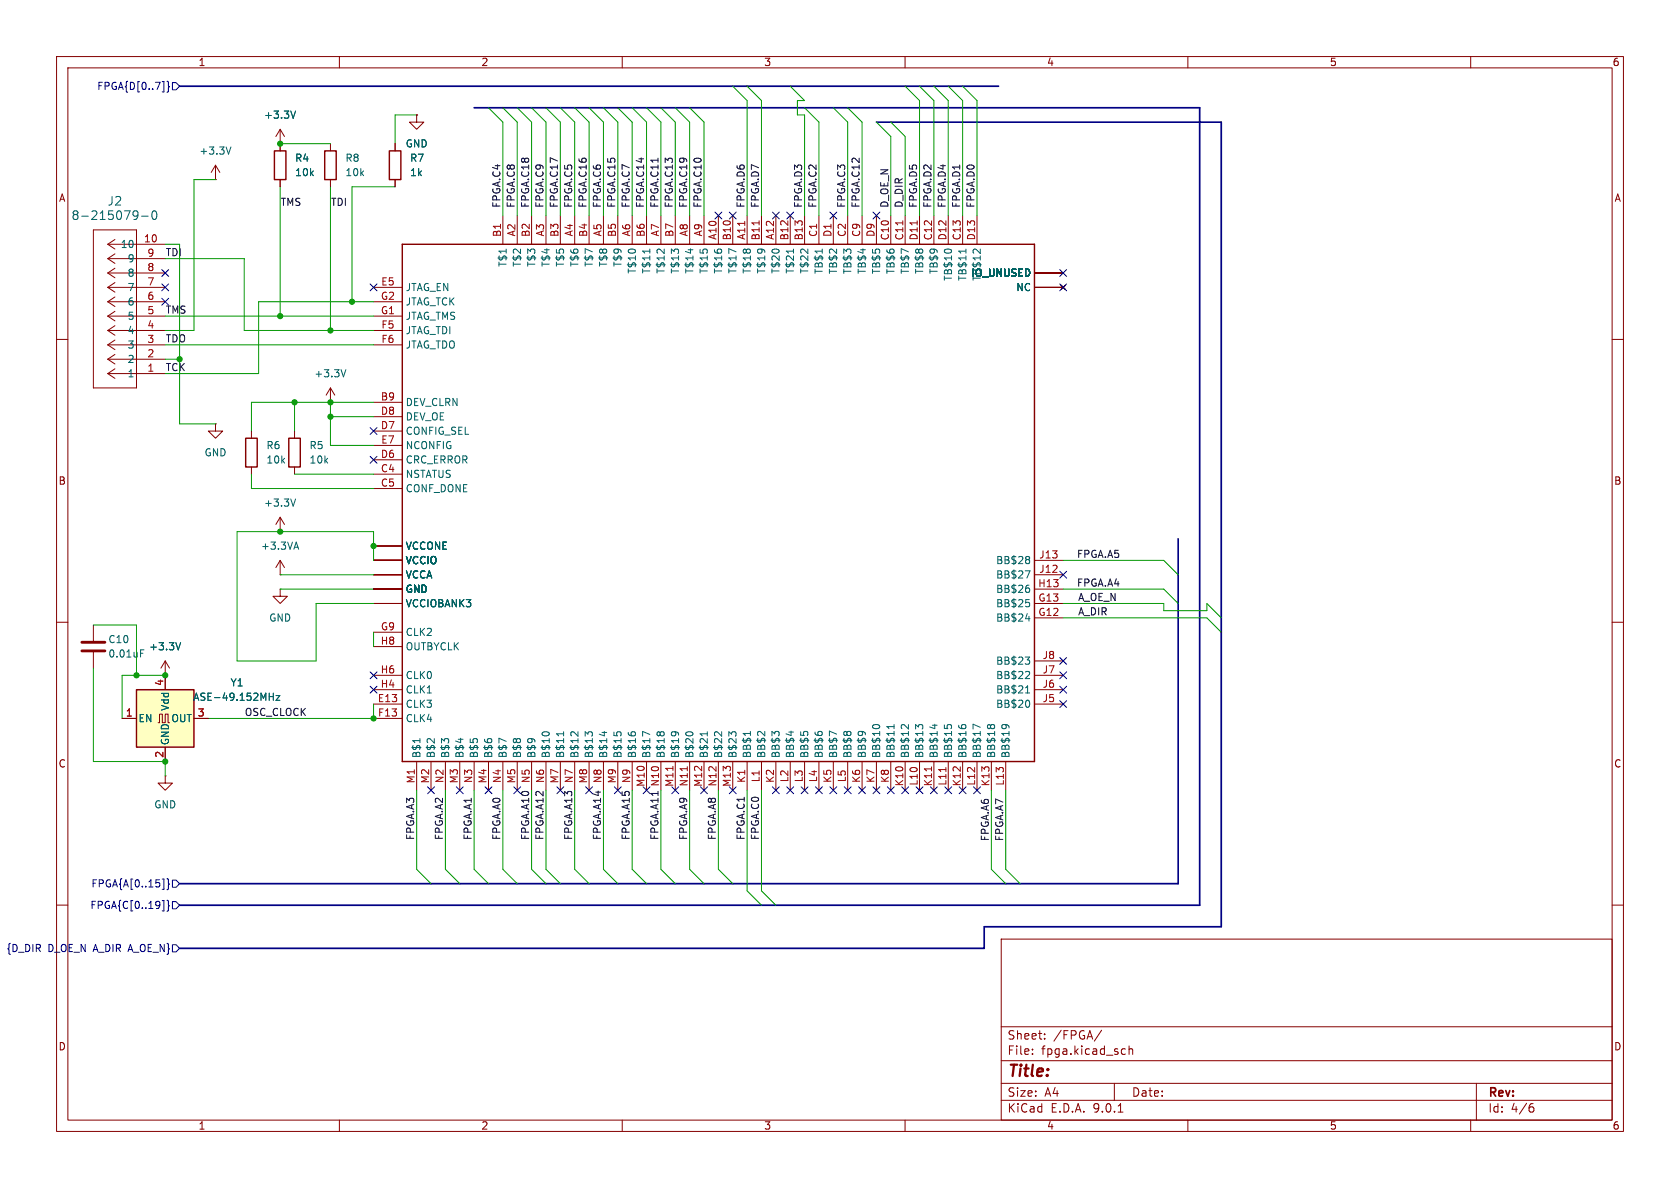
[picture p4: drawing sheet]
<svg xmlns="http://www.w3.org/2000/svg" width="297mm" height="210mm" viewBox="0 0 297 210" stroke-linecap="round" stroke-linejoin="round" font-family="sans-serif">
<g fill="none" stroke="#840000" stroke-width=".18">
<path d="M10 10h277v190h-277zM12 12h273v186h-273zM60 10v2M110 10v2M160 10v2M210 10v2M260 10v2M49.5 25.4h.1M49.5 22.9l-.7 1.2M49.5 22.9l.8 1.2M49.5 22.9v3.8M49.5 31.8v1.2"/>
<path d="M58.4 25.4v1.3M58.4 31.8v1.2M10 60h2M285 60h2M10 110h2M285 110h2M10 160h2M177 166h108v32h-108zM285 160h2M60 198v2M110 198v2M160 198v2"/>
<path d="M177 194.5h108M177 191.5h108M177 187.5h108M177 181.5h108M182.5 186.3v.1M182.5 185.5v.1M184.7 183.6v.1M184.7 182.8v.1M194.7 182.1l-1.2 2M197 191.5v3M197.7 196.6h.8M198.5 185.4l.5 .1"/>
<path d="M199 186.3l-.5 .1M199.6 185.5l.2-.1 .4 .1v.9M199.6 184.9v1.5M210 198v2M260 198v2M261 191.5v6.5M270.6 195.7h.4l.2 .3-.1 .5-.5 .1M271 195.1l-.4 .1"/>
</g>
<path d="M52.3 19.6l-.5 1.3" fill="none" stroke="#006464" stroke-width=".18"/>
<path d="M48.5 26.7h2v5.1h-2zM57.4 26.7h2v5.1h-2z" fill="none" stroke="#840000" stroke-width=".25"/>
<path d="M24.1 121.9h10.2v10.2h-10.2z" fill="#ffffc2"/>
<path d="M68.8 26.7h2.1v5.1h-2.1zM71.1 43.2h111.8v91.4h-111.8zM43.4 77.5h2.1v5.1h-2.1zM51.1 77.5h2v5.1h-2zM24.1 121.9h10.2v10.2h-10.2z" fill="none" stroke="#840000" stroke-width=".25"/>
<g fill="none" stroke="#840000" stroke-width=".18">
<path d="M38.1 31.8h.1M38.1 29.2l-.8 1.3M38.1 29.2l.8 1.3M38.1 29.2v2.6M49.5 25.4h.1M49.5 25.4v1.3M49.5 31.8v1.2M69.8 25.4v1.3M69.8 31.8v1.2M73.7 20.3v1.3h1.2l-1.2 1.3-1.3-1.3h1.3M73.7 20.3h.1M88.9 38.1v5.1"/>
<path d="M91.4 38.1v5.1M94 38.1v5.1M96.5 38.1v5.1M99.1 38.1v5.1M101.6 38.1v5.1M104.1 38.1v5.1M106.7 38.1v5.1M109.2 38.1v5.1M111.8 38.1v5.1M114.3 38.1v5.1M116.8 38.1v5.1M119.4 38.1v5.1"/>
<path d="M121.9 38.1v5.1M124.5 38.1v5.1M127 38.1v5.1M129.5 38.1v5.1M132.1 38.1v5.1M134.6 38.1v5.1M137.2 38.1v5.1M139.7 38.1v5.1M142.2 38.1v5.1M144.8 38.1v5.1M147.3 38.1v5.1M149.9 38.1v5.1"/>
<path d="M152.4 38.1v5.1M154.9 38.1v5.1M157.5 38.1v5.1M160 38.1v5.1M162.6 38.1v5.1M165.1 38.1v5.1M167.6 38.1v5.1M170.2 38.1v5.1M172.7 38.1v5.1M16.5 40.6h7.6v28h-7.6zM19 50.8h10.2M19 53.3h10.2"/>
<path d="M19 55.9h10.2M19 58.4h10.2M19 48.3h10.2M19 58.4l1.3 .9M19 55.9l1.3 .8M19 53.3l1.3 .9M19 50.8l1.3 .8M19 48.3l1.3 .8M19 45.7h10.2M19 45.7l1.3 .9M19 43.2h10.2M19 43.2l1.3 .8"/>
<path d="M20.3 57.6l-1.3 .8M20.3 55l-1.3 .9M20.3 52.5l-1.3 .8M20.3 50l-1.3 .8M20.3 47.4l-1.3 .9M20.3 44.9l-1.3 .8M20.3 42.3l-1.3 .9M66 50.8h5.1M66 53.3h5.1M66 55.9h5.1M66 58.4h5.1M182.9 50.8h5.1"/>
<path d="M182.9 48.3h5.1M187.6 50.4l.7 .8M188.3 50.4l-.7 .8M19 61h10.2M19 66h10.2M19 66l1.3 .9M19 63.5h10.2M19 63.5l1.3 .8M19 61l1.3 .8M20.3 65.2l-1.3 .8M20.3 62.7l-1.3 .8M20.3 60.1l-1.3 .9"/>
<path d="M38.1 74.9v1.3h1.3l-1.3 1.3-1.3-1.3h1.3M38.1 74.9h.1M44.4 76.2v1.3M52.1 76.2v1.3M58.4 71.1h.1M58.4 68.6l-.7 1.3M58.4 68.6l.8 1.3M58.4 68.6v2.5M66 61h5.1M66 71.1h5.1M66 73.7h5.1M66 76.2h5.1"/>
<path d="M66 78.7h5.1M44.4 82.6v1.2M49.5 94h.1M49.5 91.4l-.7 1.3M49.5 91.4l.8 1.3M49.5 91.4v2.6M49.5 99.1v2.5M49.5 99.1l-.7 1.2M49.5 99.1l.8 1.2M52.1 82.6v1.2M66 81.3h5.1M66 83.8h5.1"/>
<path d="M66 86.4h5.1M66 96.5h5.1M66 99.1h5.1M182.9 99.1h5.1M16.5 110.5v2.8M16.5 115.3v2.8M29.2 119.4h.1M29.2 116.8v5.1M29.2 116.8l-.8 1.3M29.2 116.8l.8 1.3M49.5 104.1v1.3h1.3l-1.3 1.3-1.2-1.3h1.2M49.5 104.1h.1"/>
<path d="M49.5 101.6h.1M66 101.6h5.1M66 104.1h5.1M66 106.7h5.1M66 111.8h5.1M66 114.3h5.1M66 119.4h5.1M182.9 101.6h5.1M182.9 104.1h5.1M182.9 106.7h5.1M182.9 119.4h5.1M182.9 109.2h5.1"/>
<path d="M182.9 116.8h5.1M21.6 127h2.5M27.9 127.8h.3v-1.6h.5v1.6h.5v-1.6h.5v1.6h.3M29.2 137.2v1.2h1.3l-1.3 1.3-1.3-1.3h1.3M29.2 137.2h.1M29.2 132.1v2.5M34.3 127h2.5M66 127h5.1M66 121.9h5.1M66 124.5h5.1M73.7 134.6v5.1M76.2 134.6v5.1"/>
<path d="M78.7 134.6v5.1M81.3 134.6v5.1M83.8 134.6v5.1M86.4 134.6v5.1M88.9 134.6v5.1M91.4 134.6v5.1M94 134.6v5.1M96.5 134.6v5.1M99.1 134.6v5.1M101.6 134.6v5.1M104.1 134.6v5.1M106.7 134.6v5.1"/>
<path d="M109.2 134.6v5.1M111.8 134.6v5.1M114.3 134.6v5.1M116.8 134.6v5.1M119.4 134.6v5.1M121.9 134.6v5.1M124.5 134.6v5.1M127 134.6v5.1M129.5 134.6v5.1M132.1 134.6v5.1M134.6 134.6v5.1M137.2 134.6v5.1"/>
<path d="M139.7 134.6v5.1M142.2 134.6v5.1M144.8 134.6v5.1M147.3 134.6v5.1M149.9 134.6v5.1M152.4 134.6v5.1M154.9 134.6v5.1M157.5 134.6v5.1M160 134.6v5.1M162.6 134.6v5.1M165.1 134.6v5.1M167.6 134.6v5.1"/>
<path d="M170.2 134.6v5.1M172.7 134.6v5.1M175.3 134.6v5.1M177.8 134.6v5.1M182.9 121.9h5.1M182.9 124.5h5.1"/>
</g>
<g fill="none" stroke="#006464" stroke-width=".18">
<path d="M52.3 19.6l-.5 1.3M23.8 37.3l.5 .1a1.01 1.01 0 0 1-.4 1.4M24.4 37.9l-.3 .3h-.3M25 38.2h1.2M27.1 37.3h.1a.83 .83 0 0 1 .6 .6 .83 .83 0 0 1-.3 .8l-.1 .1a.83 .83 0 0 1-.6-.6 .83 .83 0 0 1 .3-.9zM40.8 26l-.4 1.2M114.9 44v.8M140.3 44v.8M145.4 44v.8M170.8 44v.8M61.1 65.3l-.4 1.3M52.1 96.7h.6"/>
<path d="M52.3 88.2l-.5 1.3M52.4 95.8l.4 1.3M181.8 98.4l.2 .2-.2 .3 .2 .3v.2l-.2 .2M24.8 115.5h.5M24.8 114.9h.7M31.9 113.6l-.4 1.3M181.2 100.9h.9l-.6 1.3M181.2 116.1h.8l-.4 .5M181.3 109.4h.8M181.4 106h.6M181.7 103.4h.2M181.8 103.9l.2 .3v.3l-.2 .2"/>
<path d="M181.8 106.5l.2 .2v.3l-.2 .3M181.8 116.6l.2 .3v.3l-.2 .2M181.8 118.7l.2 .2v.3l-.8 .8h.8M181.9 109v.8M47.6 123.1h.7M48.3 122.5v1.3M48.8 123h.7l-.7 .8h.7M74.2 130.6v.7M96 129.5l.3-.1 .7 .1M99.6 129.4v.7M102.2 129.4v.7l-.7-.7h-.3l-.2 .1M103.9 129.8l-.5-.4v.7"/>
<path d="M104 129.5l.2-.1 .5 .1M106.8 129.3v.8M108.5 129.4v.6M109.1 129.5l.2-.1 .4 .1M111.6 129.5l.2-.1 .5 .1M114.9 129.8l-1.3-.5v.8M116.2 129.5l.2-.1 .2 .1M116.8 129.5l.1-.1 .5 .1M118.7 129.5l.1-.1a1.07 1.07 0 0 1 1 .1M119.2 129.4l.2 .1M121.4 129.5l.3-.1 .7 .1M125 129.4v.7"/>
<path d="M127.6 129.4v.7l-.7-.7h-.3l-.2 .1M129.3 129.8l-.5-.4v.7M129.4 129.5l.2-.1 .5 .1M132.7 129.3v.7M154.3 128.3l.4-.2 .8 .2M158.1 128.1v.7M158.1 128.4h-1.3l.2 .2M160.6 128.1v.8l-.7-.8h-.3l-.3 .2M162.4 128.3l.2-.2h.3l.2 .2M162.4 128.5l-.5-.4v.8M164.8 128.2h.9M165.3 128v.8"/>
<path d="M166.9 128.1v.7M167.4 128.3l.3-.2h.3l.2 .2M169.5 128.2v.2M170 128.3l.2-.2h.3l.3 .2M173.3 128.6l-1.3-.6v.9M174.6 128.3l.2-.2 .3 .2 .3-.2h.2l.2 .2M177.7 128.1l.2 .2M178.3 128.3a.99 .99 0 0 0-1.1-.1l-.1 .1M181.3 122.5h.7M181.5 121.4l.2-.2v1.3M181.8 123.8l.2 .5-.2 .7"/>
</g>
<path d="M134.2 39v.8M159.6 39v.8M162.1 39v.8M119 135.5v.7M121.5 135.5v.8M164.7 135.6v.7M167.2 135.7v.7" fill="none" stroke="#a90000" stroke-width=".18"/>
<path d="M14.5 113.5h4M14.5 115.1h4" fill="none" stroke="#840000" stroke-width=".51"/>
<g fill="none" stroke="#000084" stroke-width=".18">
<path d="M28.7 14.4h.3v1.8h-.3M29.5 14.4l.3 .1v.7l.1 .1-.1 .2v.6l-.3 .2M30.5 14.6h.6l.6 .6-.6 .7h-.6zM126.4 37.5l1.2 1.2M127.6 37.5l-1.2 1.2M128.9 37.5l1.2 1.2M130.1 37.5l-1.2 1.2M136.6 37.5l1.2 1.2M137.8 37.5l-1.2 1.2M139.1 37.5l1.2 1.2M140.3 37.5l-1.2 1.2M146.7 37.5l1.2 1.2"/>
<path d="M147.9 37.5l-1.2 1.2M154.3 37.5l1.2 1.2M155.5 37.5l-1.2 1.2M28.6 52.7l1.2 1.2M28.6 47.7l1.2 1.2M28.6 50.2l1.2 1.2M29.8 52.7l-1.2 1.2M29.8 47.7l-1.2 1.2M29.8 50.2l-1.2 1.2M65.4 50.2l1.2 1.2M66.6 50.2l-1.2 1.2M187.4 50.2l1.2 1.2"/>
<path d="M187.4 47.7l1.2 1.2M188.6 50.2l-1.2 1.2M188.6 47.7l-1.2 1.2M65.4 75.6l1.2 1.2M66.6 75.6l-1.2 1.2M65.4 80.7l1.2 1.2M66.6 80.7l-1.2 1.2M65.4 118.8l1.2 1.2M66.6 118.8l-1.2 1.2M187.4 118.8l1.2 1.2M187.4 116.2l1.2 1.2M187.4 101l1.2 1.2"/>
<path d="M188.6 118.8l-1.2 1.2M188.6 116.2l-1.2 1.2M188.6 101l-1.2 1.2M65.4 121.3l1.2 1.2M66.6 121.3l-1.2 1.2M75.6 139.1l1.2 1.2M76.8 139.1l-1.2 1.2M80.7 139.1l1.2 1.2M81.9 139.1l-1.2 1.2M85.8 139.1l1.2 1.2M87 139.1l-1.2 1.2M90.8 139.1l1.2 1.2"/>
<path d="M92 139.1l-1.2 1.2M98.5 139.1l1.2 1.2M99.7 139.1l-1.2 1.2M103.5 139.1l1.2 1.2M104.7 139.1l-1.2 1.2M108.6 139.1l1.2 1.2M109.8 139.1l-1.2 1.2M113.7 139.1l1.2 1.2M114.9 139.1l-1.2 1.2M118.8 139.1l1.2 1.2M120 139.1l-1.2 1.2M123.9 139.1l1.2 1.2"/>
<path d="M125.1 139.1l-1.2 1.2M128.9 139.1l1.2 1.2M130.1 139.1l-1.2 1.2M136.6 139.1l1.2 1.2M137.8 139.1l-1.2 1.2M139.1 139.1l1.2 1.2M140.3 139.1l-1.2 1.2M141.6 139.1l1.2 1.2M142.8 139.1l-1.2 1.2M144.2 139.1l1.2 1.2M145.4 139.1l-1.2 1.2M146.7 139.1l1.2 1.2"/>
<path d="M147.9 139.1l-1.2 1.2M149.3 139.1l1.2 1.2M150.5 139.1l-1.2 1.2M151.8 139.1l1.2 1.2M153 139.1l-1.2 1.2M154.3 139.1l1.2 1.2M155.5 139.1l-1.2 1.2M156.9 139.1l1.2 1.2M158.1 139.1l-1.2 1.2M159.4 139.1l1.2 1.2M160.6 139.1l-1.2 1.2M162 139.1l1.2 1.2"/>
<path d="M163.2 139.1l-1.2 1.2M164.5 139.1l1.2 1.2M165.7 139.1l-1.2 1.2M167 139.1l1.2 1.2M168.2 139.1l-1.2 1.2M169.6 139.1l1.2 1.2M170.8 139.1l-1.2 1.2M172.1 139.1l1.2 1.2M173.3 139.1l-1.2 1.2M187.4 123.9l1.2 1.2M187.4 121.3l1.2 1.2M188.6 123.9l-1.2 1.2"/>
<path d="M188.6 121.3l-1.2 1.2M28.7 155.4h.3v1.8h-.3M28.7 159.2h.3v1.8h-.3M29.5 155.3l.3 .2v.6l.1 .2-.1 .2v.6l-.3 .2M29.5 159.1l.3 .2v.6l.1 .2-.1 .2v.6l-.3 .2M30.5 159.4h.6l.6 .6-.6 .7h-.6zM30.5 155.6h.6l.6 .6-.6 .6h-.6zM30.5 167h.6l.6 .6-.6 .7h-.6z"/>
</g>
<path d="M116.3 28v.7" fill="none" stroke="#0f0f0f" stroke-width=".18"/>
<path d="M31.7 15.2h144.8M83.8 19.1h128.3v140.9h-180.4M154.9 21.6h61v142.2h-41.9v3.8h-142.3M208.3 95.3v60.9h-176.6" fill="none" stroke="#000084" stroke-width=".3"/>
<g fill="none" stroke="#009600" stroke-width=".18">
<path d="M86.4 19.1l2.5 2.5v16.5M88.9 19.1l2.5 2.5v16.5M91.4 19.1l2.6 2.5v16.5M94 19.1l2.5 2.5v16.5M96.5 19.1l2.6 2.5v16.5M99.1 19.1l2.5 2.5v16.5M101.6 19.1l2.5 2.5v16.5M104.1 19.1l2.6 2.5v16.5M106.7 19.1l2.5 2.5v16.5M109.2 19.1l2.6 2.5v16.5M111.8 19.1l2.5 2.5v16.5M114.3 19.1l2.5 2.5v16.5"/>
<path d="M116.8 19.1l2.6 2.5v16.5M119.4 19.1l2.5 2.5v16.5M121.9 19.1l2.6 2.5v16.5M129.5 15.2l2.6 2.6v20.3M132.1 15.2l2.5 2.6v20.3M139.7 15.2l2.5 2.6h-1.2v2.5h1.2v17.8M142.2 19.1l2.6 2.5v16.5M147.3 19.1l2.6 2.5v16.5M149.9 19.1l2.5 2.5v16.5M160 15.2l2.6 2.6v20.3M162.6 15.2l2.5 2.6v20.3M165.1 15.2l2.5 2.6v20.3"/>
<path d="M167.6 15.2l2.6 2.6v20.3M170.2 15.2l2.5 2.6v20.3M38.1 31.8h-3.8v26.6h-5.1M49.5 33v22.9M49.5 25.4h8.9M58.4 33v25.4M69.8 33h-7.6v20.3M73.7 20.3h-3.9v5.1M154.9 21.6l2.6 2.5v14M157.5 21.6l2.5 2.5v14M29.2 55.9h36.8M29.2 45.7h14v12.7h22.8"/>
<path d="M29.2 43.2h2.5v31.7h6.4M66 53.3h-20.3v12.7h-16.5M29.2 61h36.8M29.2 63.5h2.5M52.1 71.1v5.1M58.4 71.1v7.6h7.6M58.4 73.7h7.6M66 71.1h-21.6v5.1M44.4 83.8v2.6h21.6M52.1 83.8h13.9M66 99.1v-5.1h-24.1v22.8h14v-10.1h10.1M188 99.1h17.7l2.6 2.5"/>
<path d="M16.5 110.5h7.6v8.9M16.5 118.1v16.5h12.7v2.6M29.2 119.4h-7.6v7.6M49.5 104.1h16.5M49.5 101.6h16.5M66 111.8v2.5M188 109.2h25.4l2.5 2.6M188 106.7h17.7v1.3h7.7v-1.3l2.5 2.5M188 104.1h17.7l2.6 2.6M66 124.5v2.5h-29.2M73.7 139.7v14l2.5 2.5M78.7 139.7v14l2.6 2.5"/>
<path d="M83.8 139.7v14l2.6 2.5M88.9 139.7v14l2.5 2.5M94 139.7v14l2.5 2.5M96.5 139.7v14l2.6 2.5M101.6 139.7v14l2.5 2.5M106.7 139.7v14l2.5 2.5M111.8 139.7v14l2.5 2.5M116.8 139.7v14l2.6 2.5M121.9 139.7v14l2.6 2.5M127 139.7v14l2.5 2.5M132.1 139.7v17.8l2.5 2.5M134.6 139.7v17.8l2.6 2.5"/>
<path d="M175.3 139.7v14l2.5 2.5M177.8 139.7v14l2.5 2.5"/>
</g>
<g fill="#009600" stroke="#009600" stroke-width=".18">
<circle cx="49.5" cy="55.9" r=".46"/>
<circle cx="49.5" cy="25.4" r=".46"/>
<circle cx="66" cy="127" r=".46"/>
<circle cx="66" cy="96.5" r=".46"/>
<circle cx="58.4" cy="73.7" r=".46"/>
<circle cx="29.2" cy="134.6" r=".46"/>
<circle cx="49.5" cy="94" r=".46"/>
<circle cx="24.1" cy="119.4" r=".46"/>
<circle cx="29.2" cy="119.4" r=".46"/>
<circle cx="58.4" cy="58.4" r=".46"/>
<circle cx="62.2" cy="53.3" r=".46"/>
<circle cx="52.1" cy="71.1" r=".46"/>
<circle cx="31.7" cy="63.5" r=".46"/>
<circle cx="58.4" cy="71.1" r=".46"/>
</g>
<text font-size="2.8" fill="#840000" x="178" y="190.9">Title:</text>
<g font-size="2.1" fill="#006464">
<text x="12.6" y="39.1">8-215079-0</text>
<text x="18.9" y="36.6">J2</text>
</g>
<g font-size="2.1" fill="#840000">
<text x="178" y="184">Sheet:</text>
<text x="186.2" y="184">/FPGA/</text>
<text x="178" y="186.7">File:</text>
<text x="184.1" y="186.7">fpga.kicad_sch</text>
<text x="178" y="196.9">KiCad</text>
<text x="178" y="194.1">Size:</text>
<text x="184.7" y="194.1">A4</text>
<text x="185.7" y="196.9">E.D.A.</text>
<text x="193.3" y="196.9">9.0.1</text>
<text x="200" y="194.1">Date:</text>
<text x="263" y="194.3">Rev:</text>
<text x="263" y="196.9">Id:</text>
<text x="267.1" y="196.9">4/6</text>
</g>
<g font-size="1.8" fill="#840000">
<text x="35" y="11.9">1</text>
<text x="85" y="11.9">2</text>
<text x="135" y="11.9">3</text>
<text x="185" y="11.9">4</text>
<text x="235" y="11.9">5</text>
<text x="285" y="11.9">6</text>
<text x="10.3" y="35.9">A</text>
<text x="285.3" y="35.9">A</text>
<text x="10.3" y="85.9">B</text>
<text x="285.3" y="85.9">B</text>
<text x="10.3" y="135.9">C</text>
<text x="285.3" y="135.9">C</text>
<text x="10.3" y="185.9">D</text>
<text x="285.3" y="185.9">D</text>
<text x="35" y="199.9">1</text>
<text x="85" y="199.9">2</text>
<text x="135" y="199.9">3</text>
<text x="185" y="199.9">4</text>
<text x="235" y="199.9">5</text>
<text x="285" y="199.9">6</text>
</g>
<g font-size="1.8" fill="#000084">
<text x="17.1" y="16.1">FPGA{D[0..7]}</text>
<text x="15.9" y="160.9">FPGA{C[0..19]}</text>
<text x="16.1" y="157.1">FPGA{A[0..15]}</text>
<text x="1.1" y="168.5">{D_DIR</text>
<text x="8.5" y="168.5">D_OE_N A_DIR A_OE_N}</text>
</g>
<g font-size="1.8" fill="#006464">
<text x="46.6" y="21.2">+3.3V</text>
<text x="35.2" y="27.5">+3.3V</text>
<text x="52.1" y="28.8">R4</text>
<text x="61" y="28.8">R8</text>
<text x="71.6" y="26.3">GND</text>
<text x="72.4" y="28.8">R7</text>
<text x="52.1" y="31.3">10k</text>
<text x="61" y="31.3">10k</text>
<text x="72.4" y="31.3">1k</text>
<text x="21.3" y="44">10</text>
<text x="22.5" y="46.6">9</text>
<text x="89.8" y="47.3" transform="rotate(-90 89.8 47.3)">T$1</text>
<text x="92.3" y="47.3" transform="rotate(-90 92.3 47.3)">T$2</text>
<text x="94.8" y="47.3" transform="rotate(-90 94.8 47.3)">T$3</text>
<text x="97.4" y="47.3" transform="rotate(-90 97.4 47.3)">T$4</text>
<text x="99.9" y="47.3" transform="rotate(-90 99.9 47.3)">T$5</text>
<text x="102.5" y="47.3" transform="rotate(-90 102.5 47.3)">T$6</text>
<text x="105" y="47.3" transform="rotate(-90 105 47.3)">T$7</text>
<text x="107.5" y="47.3" transform="rotate(-90 107.5 47.3)">T$8</text>
<text x="110.1" y="47.3" transform="rotate(-90 110.1 47.3)">T$9</text>
<text x="22.5" y="51.7">7</text>
<text x="22.5" y="49.1">8</text>
<text x="71.6" y="51.7">JTAG_EN</text>
<text x="112.6" y="48.5" transform="rotate(-90 112.6 48.5)">T$10</text>
<text x="115.2" y="48.5" transform="rotate(-90 115.2 48.5)">T$11</text>
<text x="117.7" y="48.5" transform="rotate(-90 117.7 48.5)">T$12</text>
<text x="120.2" y="48.5" transform="rotate(-90 120.2 48.5)">T$13</text>
<text x="122.8" y="48.5" transform="rotate(-90 122.8 48.5)">T$14</text>
<text x="125.3" y="48.5" transform="rotate(-90 125.3 48.5)">T$15</text>
<text x="127.9" y="48.5" transform="rotate(-90 127.9 48.5)">T$16</text>
<text x="130.4" y="48.5" transform="rotate(-90 130.4 48.5)">T$17</text>
<text x="132.9" y="48.5" transform="rotate(-90 132.9 48.5)">T$18</text>
<text x="135.5" y="48.5" transform="rotate(-90 135.5 48.5)">T$19</text>
<text x="138" y="48.5" transform="rotate(-90 138 48.5)">T$20</text>
<text x="140.6" y="48.5" transform="rotate(-90 140.6 48.5)">T$21</text>
<text x="143.1" y="48.5" transform="rotate(-90 143.1 48.5)">T$22</text>
<text x="145.6" y="48.5" transform="rotate(-90 145.6 48.5)">TB$1</text>
<text x="148.2" y="48.5" transform="rotate(-90 148.2 48.5)">TB$2</text>
<text x="150.7" y="48.5" transform="rotate(-90 150.7 48.5)">TB$3</text>
<text x="153.3" y="48.5" transform="rotate(-90 153.3 48.5)">TB$4</text>
<text x="155.8" y="48.5" transform="rotate(-90 155.8 48.5)">TB$5</text>
<text x="158.3" y="48.5" transform="rotate(-90 158.3 48.5)">TB$6</text>
<text x="160.9" y="48.5" transform="rotate(-90 160.9 48.5)">TB$7</text>
<text x="163.4" y="48.5" transform="rotate(-90 163.4 48.5)">TB$8</text>
<text x="166" y="48.5" transform="rotate(-90 166 48.5)">TB$9</text>
<text x="168.5" y="49.8" transform="rotate(-90 168.5 49.8)">TB$10</text>
<text x="171" y="49.8" transform="rotate(-90 171 49.8)">TB$11</text>
<text x="171.6" y="49.1">IO_UNUSED</text>
<text x="173.6" y="49.8" transform="rotate(-90 173.6 49.8)">TB$12</text>
<text x="179.6" y="51.7">NC</text>
<text x="22.5" y="59.3">4</text>
<text x="22.5" y="56.7">5</text>
<text x="22.5" y="54.2">6</text>
<text x="71.6" y="54.2">JTAG_TCK</text>
<text x="71.6" y="56.7">JTAG_TMS</text>
<text x="71.6" y="59.3">JTAG_TDI</text>
<text x="22.5" y="64.4">2</text>
<text x="22.5" y="61.8">3</text>
<text x="71.6" y="61.8">JTAG_TDO</text>
<text x="22.5" y="66.9">1</text>
<text x="55.5" y="66.9">+3.3V</text>
<text x="71.6" y="72">DEV_CLRN</text>
<text x="71.6" y="74.5">DEV_OE</text>
<text x="71.6" y="77.1">CONFIG_SEL</text>
<text x="36.1" y="80.9">GND</text>
<text x="47" y="79.6">R6</text>
<text x="47" y="82.1">10k</text>
<text x="54.6" y="79.6">R5</text>
<text x="54.6" y="82.1">10k</text>
<text x="71.6" y="79.6">NCONFIG</text>
<text x="71.6" y="82.1">CRC_ERROR</text>
<text x="46.6" y="89.8">+3.3V</text>
<text x="71.6" y="84.7">NSTATUS</text>
<text x="71.6" y="87.2">CONF_DONE</text>
<text x="46" y="97.4">+3.3VA</text>
<text x="71.6" y="97.4">VCCONE</text>
<text x="71.6" y="99.9">VCCIO</text>
<text x="176" y="99.9">BB$28</text>
<text x="71.6" y="102.5">VCCA</text>
<text x="71.6" y="105">GND</text>
<text x="71.6" y="107.5">VCCIOBANK3</text>
<text x="176" y="102.5">BB$27</text>
<text x="176" y="105">BB$26</text>
<text x="176" y="107.5">BB$25</text>
<text x="19.1" y="113.9">C10</text>
<text x="47.5" y="110.1">GND</text>
<text x="71.6" y="112.6">CLK2</text>
<text x="176" y="110.1">BB$24</text>
<text x="19.1" y="116.4">0.01uF</text>
<text x="26.3" y="115.2">+3.3V</text>
<text x="71.6" y="115.2">OUTBYCLK</text>
<text x="176" y="117.7">BB$23</text>
<text x="30.1" y="125.8" transform="rotate(-90 30.1 125.8)">Vdd</text>
<text x="34.1" y="124.1">ASE-49.152MHz</text>
<text x="40.7" y="121.5">Y1</text>
<text x="71.6" y="120.2">CLK0</text>
<text x="71.6" y="122.8">CLK1</text>
<text x="71.6" y="125.3">CLK3</text>
<text x="176" y="120.2">BB$22</text>
<text x="176" y="122.8">BB$21</text>
<text x="176" y="125.3">BB$20</text>
<text x="24.4" y="127.9">EN</text>
<text x="30.1" y="131.8" transform="rotate(-90 30.1 131.8)">GND</text>
<text x="30.2" y="127.9">OUT</text>
<text x="71.6" y="127.9">CLK4</text>
<text x="74.5" y="134.1" transform="rotate(-90 74.5 134.1)">B$1</text>
<text x="77.1" y="134.1" transform="rotate(-90 77.1 134.1)">B$2</text>
<text x="79.6" y="134.1" transform="rotate(-90 79.6 134.1)">B$3</text>
<text x="82.1" y="134.1" transform="rotate(-90 82.1 134.1)">B$4</text>
<text x="84.7" y="134.1" transform="rotate(-90 84.7 134.1)">B$5</text>
<text x="87.2" y="134.1" transform="rotate(-90 87.2 134.1)">B$6</text>
<text x="89.8" y="134.1" transform="rotate(-90 89.8 134.1)">B$7</text>
<text x="92.3" y="134.1" transform="rotate(-90 92.3 134.1)">B$8</text>
<text x="94.8" y="134.1" transform="rotate(-90 94.8 134.1)">B$9</text>
<text x="97.4" y="134.1" transform="rotate(-90 97.4 134.1)">B$10</text>
<text x="99.9" y="134.1" transform="rotate(-90 99.9 134.1)">B$11</text>
<text x="102.5" y="134.1" transform="rotate(-90 102.5 134.1)">B$12</text>
<text x="105" y="134.1" transform="rotate(-90 105 134.1)">B$13</text>
<text x="107.5" y="134.1" transform="rotate(-90 107.5 134.1)">B$14</text>
<text x="110.1" y="134.1" transform="rotate(-90 110.1 134.1)">B$15</text>
<text x="112.6" y="134.1" transform="rotate(-90 112.6 134.1)">B$16</text>
<text x="115.2" y="134.1" transform="rotate(-90 115.2 134.1)">B$17</text>
<text x="117.7" y="134.1" transform="rotate(-90 117.7 134.1)">B$18</text>
<text x="120.2" y="134.1" transform="rotate(-90 120.2 134.1)">B$19</text>
<text x="122.8" y="134.1" transform="rotate(-90 122.8 134.1)">B$20</text>
<text x="125.3" y="134.1" transform="rotate(-90 125.3 134.1)">B$21</text>
<text x="127.9" y="134.1" transform="rotate(-90 127.9 134.1)">B$22</text>
<text x="130.4" y="134.1" transform="rotate(-90 130.4 134.1)">B$23</text>
<text x="132.9" y="134.1" transform="rotate(-90 132.9 134.1)">BB$1</text>
<text x="135.5" y="134.1" transform="rotate(-90 135.5 134.1)">BB$2</text>
<text x="138" y="134.1" transform="rotate(-90 138 134.1)">BB$3</text>
<text x="140.6" y="134.1" transform="rotate(-90 140.6 134.1)">BB$4</text>
<text x="143.1" y="134.1" transform="rotate(-90 143.1 134.1)">BB$5</text>
<text x="145.6" y="134.1" transform="rotate(-90 145.6 134.1)">BB$6</text>
<text x="148.2" y="134.1" transform="rotate(-90 148.2 134.1)">BB$7</text>
<text x="150.7" y="134.1" transform="rotate(-90 150.7 134.1)">BB$8</text>
<text x="153.3" y="134.1" transform="rotate(-90 153.3 134.1)">BB$9</text>
<text x="155.8" y="134.1" transform="rotate(-90 155.8 134.1)">BB$10</text>
<text x="158.3" y="134.1" transform="rotate(-90 158.3 134.1)">BB$11</text>
<text x="160.9" y="134.1" transform="rotate(-90 160.9 134.1)">BB$12</text>
<text x="163.4" y="134.1" transform="rotate(-90 163.4 134.1)">BB$13</text>
<text x="166" y="134.1" transform="rotate(-90 166 134.1)">BB$14</text>
<text x="168.5" y="134.1" transform="rotate(-90 168.5 134.1)">BB$15</text>
<text x="171" y="134.1" transform="rotate(-90 171 134.1)">BB$16</text>
<text x="173.6" y="134.1" transform="rotate(-90 173.6 134.1)">BB$17</text>
<text x="176.1" y="134.1" transform="rotate(-90 176.1 134.1)">BB$18</text>
<text x="178.7" y="134.1" transform="rotate(-90 178.7 134.1)">BB$19</text>
<text x="27.2" y="143.1">GND</text>
</g>
<g font-size="1.8" fill="#0f0f0f">
<text x="49.5" y="36.5">TMS</text>
<text x="58.4" y="36.5">TDI</text>
<text x="88.6" y="36.8" transform="rotate(-90 88.6 36.8)">FPGA.C4</text>
<text x="91.1" y="36.8" transform="rotate(-90 91.1 36.8)">FPGA.C8</text>
<text x="93.6" y="36.8" transform="rotate(-90 93.6 36.8)">FPGA.C18</text>
<text x="96.2" y="36.8" transform="rotate(-90 96.2 36.8)">FPGA.C9</text>
<text x="98.7" y="36.8" transform="rotate(-90 98.7 36.8)">FPGA.C17</text>
<text x="101.3" y="36.8" transform="rotate(-90 101.3 36.8)">FPGA.C5</text>
<text x="103.8" y="36.8" transform="rotate(-90 103.8 36.8)">FPGA.C16</text>
<text x="106.3" y="36.8" transform="rotate(-90 106.3 36.8)">FPGA.C6</text>
<text x="108.9" y="36.8" transform="rotate(-90 108.9 36.8)">FPGA.C15</text>
<text x="111.4" y="36.8" transform="rotate(-90 111.4 36.8)">FPGA.C7</text>
<text x="114" y="36.8" transform="rotate(-90 114 36.8)">FPGA.C14</text>
<text x="116.5" y="36.8" transform="rotate(-90 116.5 36.8)">FPGA.C11</text>
<text x="119" y="36.8" transform="rotate(-90 119 36.8)">FPGA.C13</text>
<text x="121.6" y="36.8" transform="rotate(-90 121.6 36.8)">FPGA.C19</text>
<text x="124.1" y="36.8" transform="rotate(-90 124.1 36.8)">FPGA.C10</text>
<text x="131.7" y="36.8" transform="rotate(-90 131.7 36.8)">FPGA.D6</text>
<text x="134.3" y="36.8" transform="rotate(-90 134.3 36.8)">FPGA.D7</text>
<text x="141.9" y="36.8" transform="rotate(-90 141.9 36.8)">FPGA.D3</text>
<text x="144.4" y="36.8" transform="rotate(-90 144.4 36.8)">FPGA.C2</text>
<text x="149.5" y="36.8" transform="rotate(-90 149.5 36.8)">FPGA.C3</text>
<text x="152.1" y="36.8" transform="rotate(-90 152.1 36.8)">FPGA.C12</text>
<text x="157.1" y="36.8" transform="rotate(-90 157.1 36.8)">D_OE_N</text>
<text x="159.7" y="36.8" transform="rotate(-90 159.7 36.8)">D_DIR</text>
<text x="162.2" y="36.8" transform="rotate(-90 162.2 36.8)">FPGA.D5</text>
<text x="164.8" y="36.8" transform="rotate(-90 164.8 36.8)">FPGA.D2</text>
<text x="167.3" y="36.8" transform="rotate(-90 167.3 36.8)">FPGA.D4</text>
<text x="169.8" y="36.8" transform="rotate(-90 169.8 36.8)">FPGA.D1</text>
<text x="172.4" y="36.8" transform="rotate(-90 172.4 36.8)">FPGA.D0</text>
<text x="29.2" y="45.4">TDI</text>
<text x="29.2" y="55.5">TMS</text>
<text x="29.2" y="60.6">TDO</text>
<text x="29.2" y="65.7">TCK</text>
<text x="190.3" y="98.7">FPGA.A5</text>
<text x="190.3" y="103.8">FPGA.A4</text>
<text x="190.5" y="106.3">A_OE_N</text>
<text x="190.5" y="108.9">A_DIR</text>
<text x="43.2" y="126.7">OSC_CLOCK</text>
<text x="73.3" y="148.6" transform="rotate(-90 73.3 148.6)">FPGA.A3</text>
<text x="78.4" y="148.6" transform="rotate(-90 78.4 148.6)">FPGA.A2</text>
<text x="83.5" y="148.6" transform="rotate(-90 83.5 148.6)">FPGA.A1</text>
<text x="88.6" y="148.6" transform="rotate(-90 88.6 148.6)">FPGA.A0</text>
<text x="93.6" y="148.6" transform="rotate(-90 93.6 148.6)">FPGA.A10</text>
<text x="96.2" y="148.6" transform="rotate(-90 96.2 148.6)">FPGA.A12</text>
<text x="101.3" y="148.6" transform="rotate(-90 101.3 148.6)">FPGA.A13</text>
<text x="106.3" y="148.6" transform="rotate(-90 106.3 148.6)">FPGA.A14</text>
<text x="111.4" y="148.6" transform="rotate(-90 111.4 148.6)">FPGA.A15</text>
<text x="116.5" y="148.6" transform="rotate(-90 116.5 148.6)">FPGA.A11 N10</text>
<text x="121.6" y="148.6" transform="rotate(-90 121.6 148.6)">FPGA.A9</text>
<text x="126.7" y="148.6" transform="rotate(-90 126.7 148.6)">FPGA.A8</text>
<text x="131.7" y="148.6" transform="rotate(-90 131.7 148.6)">FPGA.C1</text>
<text x="134.3" y="148.6" transform="rotate(-90 134.3 148.6)">FPGA.C0</text>
<text x="174.9" y="148.8" transform="rotate(-90 174.9 148.8)">FPGA.A6</text>
<text x="177.5" y="148.8" transform="rotate(-90 177.5 148.8)">FPGA.A7</text>
</g>
<g font-size="1.8" fill="#a90000">
<text x="88.6" y="42" transform="rotate(-90 88.6 42)">B1</text>
<text x="91.2" y="41.9" transform="rotate(-90 91.2 41.9)">A2</text>
<text x="93.7" y="42" transform="rotate(-90 93.7 42)">B2</text>
<text x="96.3" y="41.9" transform="rotate(-90 96.3 41.9)">A3</text>
<text x="98.8" y="42" transform="rotate(-90 98.8 42)">B3</text>
<text x="101.3" y="41.9" transform="rotate(-90 101.3 41.9)">A4</text>
<text x="103.9" y="42" transform="rotate(-90 103.9 42)">B4</text>
<text x="106.4" y="41.9" transform="rotate(-90 106.4 41.9)">A5</text>
<text x="109" y="42" transform="rotate(-90 109 42)">B5</text>
<text x="111.5" y="41.9" transform="rotate(-90 111.5 41.9)">A6</text>
<text x="114" y="42" transform="rotate(-90 114 42)">B6</text>
<text x="116.6" y="41.9" transform="rotate(-90 116.6 41.9)">A7</text>
<text x="119.1" y="42" transform="rotate(-90 119.1 42)">B7</text>
<text x="121.7" y="41.9" transform="rotate(-90 121.7 41.9)">A8</text>
<text x="124.2" y="41.9" transform="rotate(-90 124.2 41.9)">A9</text>
<text x="144.5" y="42" transform="rotate(-90 144.5 42)">C1</text>
<text x="147.1" y="42" transform="rotate(-90 147.1 42)">D1</text>
<text x="149.6" y="42" transform="rotate(-90 149.6 42)">C2</text>
<text x="152.1" y="42" transform="rotate(-90 152.1 42)">C9</text>
<text x="154.7" y="42" transform="rotate(-90 154.7 42)">D9</text>
<text x="25.4" y="42.9">10</text>
<text x="26" y="45.5">9</text>
<text x="126.7" y="42.5" transform="rotate(-90 126.7 42.5)">A10</text>
<text x="129.3" y="42.6" transform="rotate(-90 129.3 42.6)">B10</text>
<text x="131.8" y="42.5" transform="rotate(-90 131.8 42.5)">A11</text>
<text x="134.4" y="42.6" transform="rotate(-90 134.4 42.6)">B11</text>
<text x="136.9" y="42.5" transform="rotate(-90 136.9 42.5)">A12</text>
<text x="139.4" y="42.6" transform="rotate(-90 139.4 42.6)">B12</text>
<text x="142" y="42.6" transform="rotate(-90 142 42.6)">B13</text>
<text x="157.2" y="42.6" transform="rotate(-90 157.2 42.6)">C10</text>
<text x="159.8" y="42.6" transform="rotate(-90 159.8 42.6)">C11</text>
<text x="162.3" y="42.6" transform="rotate(-90 162.3 42.6)">D11</text>
<text x="164.8" y="42.6" transform="rotate(-90 164.8 42.6)">C12</text>
<text x="167.4" y="42.6" transform="rotate(-90 167.4 42.6)">D12</text>
<text x="169.9" y="42.6" transform="rotate(-90 169.9 42.6)">C13</text>
<text x="172.5" y="42.6" transform="rotate(-90 172.5 42.6)">D13</text>
<text x="26" y="53.1">6</text>
<text x="26" y="50.5">7</text>
<text x="26" y="48">8</text>
<text x="67.2" y="53.1">G2</text>
<text x="67.3" y="50.5">E5</text>
<text x="26" y="58.2">4</text>
<text x="26" y="55.6">5</text>
<text x="67.2" y="55.6">G1</text>
<text x="67.3" y="58.2">F5</text>
<text x="26" y="65.8">1</text>
<text x="26" y="63.2">2</text>
<text x="26" y="60.7">3</text>
<text x="67.3" y="60.7">F6</text>
<text x="67.2" y="70.9">B9</text>
<text x="67.2" y="73.4">D8</text>
<text x="67.2" y="75.9">D7</text>
<text x="67.2" y="81">D6</text>
<text x="67.2" y="83.6">C4</text>
<text x="67.3" y="78.5">E7</text>
<text x="67.2" y="86.1">C5</text>
<text x="183.6" y="98.8">J13</text>
<text x="183.6" y="101.3">J12</text>
<text x="183.4" y="103.9">H13</text>
<text x="183.5" y="106.4">G13</text>
<text x="67.2" y="111.5">G9</text>
<text x="183.5" y="109">G12</text>
<text x="67.2" y="114">H8</text>
<text x="67.2" y="119.1">H6</text>
<text x="184.2" y="116.6">J8</text>
<text x="184.2" y="119.1">J7</text>
<text x="29" y="121.4" transform="rotate(-90 29 121.4)">4</text>
<text x="66.7" y="124.2">E13</text>
<text x="67.2" y="121.7">H4</text>
<text x="184.2" y="121.7">J6</text>
<text x="184.2" y="124.2">J5</text>
<text x="22.2" y="126.7">1</text>
<text x="34.9" y="126.7">3</text>
<text x="66.7" y="126.7">F13</text>
<text x="29" y="134.1" transform="rotate(-90 29 134.1)">2</text>
<text x="73.4" y="138.6" transform="rotate(-90 73.4 138.6)">M1</text>
<text x="75.9" y="138.6" transform="rotate(-90 75.9 138.6)">M2</text>
<text x="78.5" y="138.5" transform="rotate(-90 78.5 138.5)">N2</text>
<text x="81" y="138.6" transform="rotate(-90 81 138.6)">M3</text>
<text x="83.6" y="138.5" transform="rotate(-90 83.6 138.5)">N3</text>
<text x="86.1" y="138.6" transform="rotate(-90 86.1 138.6)">M4</text>
<text x="88.6" y="138.5" transform="rotate(-90 88.6 138.5)">N4</text>
<text x="91.2" y="138.6" transform="rotate(-90 91.2 138.6)">M5</text>
<text x="93.7" y="138.5" transform="rotate(-90 93.7 138.5)">N5</text>
<text x="96.3" y="138.5" transform="rotate(-90 96.3 138.5)">N6</text>
<text x="98.8" y="138.6" transform="rotate(-90 98.8 138.6)">M7</text>
<text x="101.3" y="138.5" transform="rotate(-90 101.3 138.5)">N7</text>
<text x="103.9" y="138.6" transform="rotate(-90 103.9 138.6)">M8</text>
<text x="106.4" y="138.5" transform="rotate(-90 106.4 138.5)">N8</text>
<text x="109" y="138.6" transform="rotate(-90 109 138.6)">M9</text>
<text x="111.5" y="138.5" transform="rotate(-90 111.5 138.5)">N9</text>
<text x="114" y="139.2" transform="rotate(-90 114 139.2)">M10</text>
<text x="119.1" y="139.2" transform="rotate(-90 119.1 139.2)">M11</text>
<text x="121.7" y="139.1" transform="rotate(-90 121.7 139.1)">N11</text>
<text x="124.2" y="139.2" transform="rotate(-90 124.2 139.2)">M12</text>
<text x="126.7" y="139.1" transform="rotate(-90 126.7 139.1)">N12</text>
<text x="129.3" y="139.2" transform="rotate(-90 129.3 139.2)">M13</text>
<text x="131.8" y="138.5" transform="rotate(-90 131.8 138.5)">K1</text>
<text x="134.4" y="138.4" transform="rotate(-90 134.4 138.4)">L1</text>
<text x="136.9" y="138.5" transform="rotate(-90 136.9 138.5)">K2</text>
<text x="139.4" y="138.4" transform="rotate(-90 139.4 138.4)">L2</text>
<text x="142" y="138.4" transform="rotate(-90 142 138.4)">L3</text>
<text x="144.5" y="138.4" transform="rotate(-90 144.5 138.4)">L4</text>
<text x="147.1" y="138.5" transform="rotate(-90 147.1 138.5)">K5</text>
<text x="149.6" y="138.4" transform="rotate(-90 149.6 138.4)">L5</text>
<text x="152.1" y="138.5" transform="rotate(-90 152.1 138.5)">K6</text>
<text x="154.7" y="138.5" transform="rotate(-90 154.7 138.5)">K7</text>
<text x="157.2" y="138.5" transform="rotate(-90 157.2 138.5)">K8</text>
<text x="159.8" y="139.1" transform="rotate(-90 159.8 139.1)">K10</text>
<text x="162.3" y="139" transform="rotate(-90 162.3 139)">L10</text>
<text x="164.8" y="139.1" transform="rotate(-90 164.8 139.1)">K11</text>
<text x="167.4" y="139" transform="rotate(-90 167.4 139)">L11</text>
<text x="169.9" y="139.1" transform="rotate(-90 169.9 139.1)">K12</text>
<text x="172.5" y="139" transform="rotate(-90 172.5 139)">L12</text>
<text x="175" y="139.1" transform="rotate(-90 175 139.1)">K13</text>
<text x="177.5" y="139" transform="rotate(-90 177.5 139)">L13</text>
</g>
</svg>
